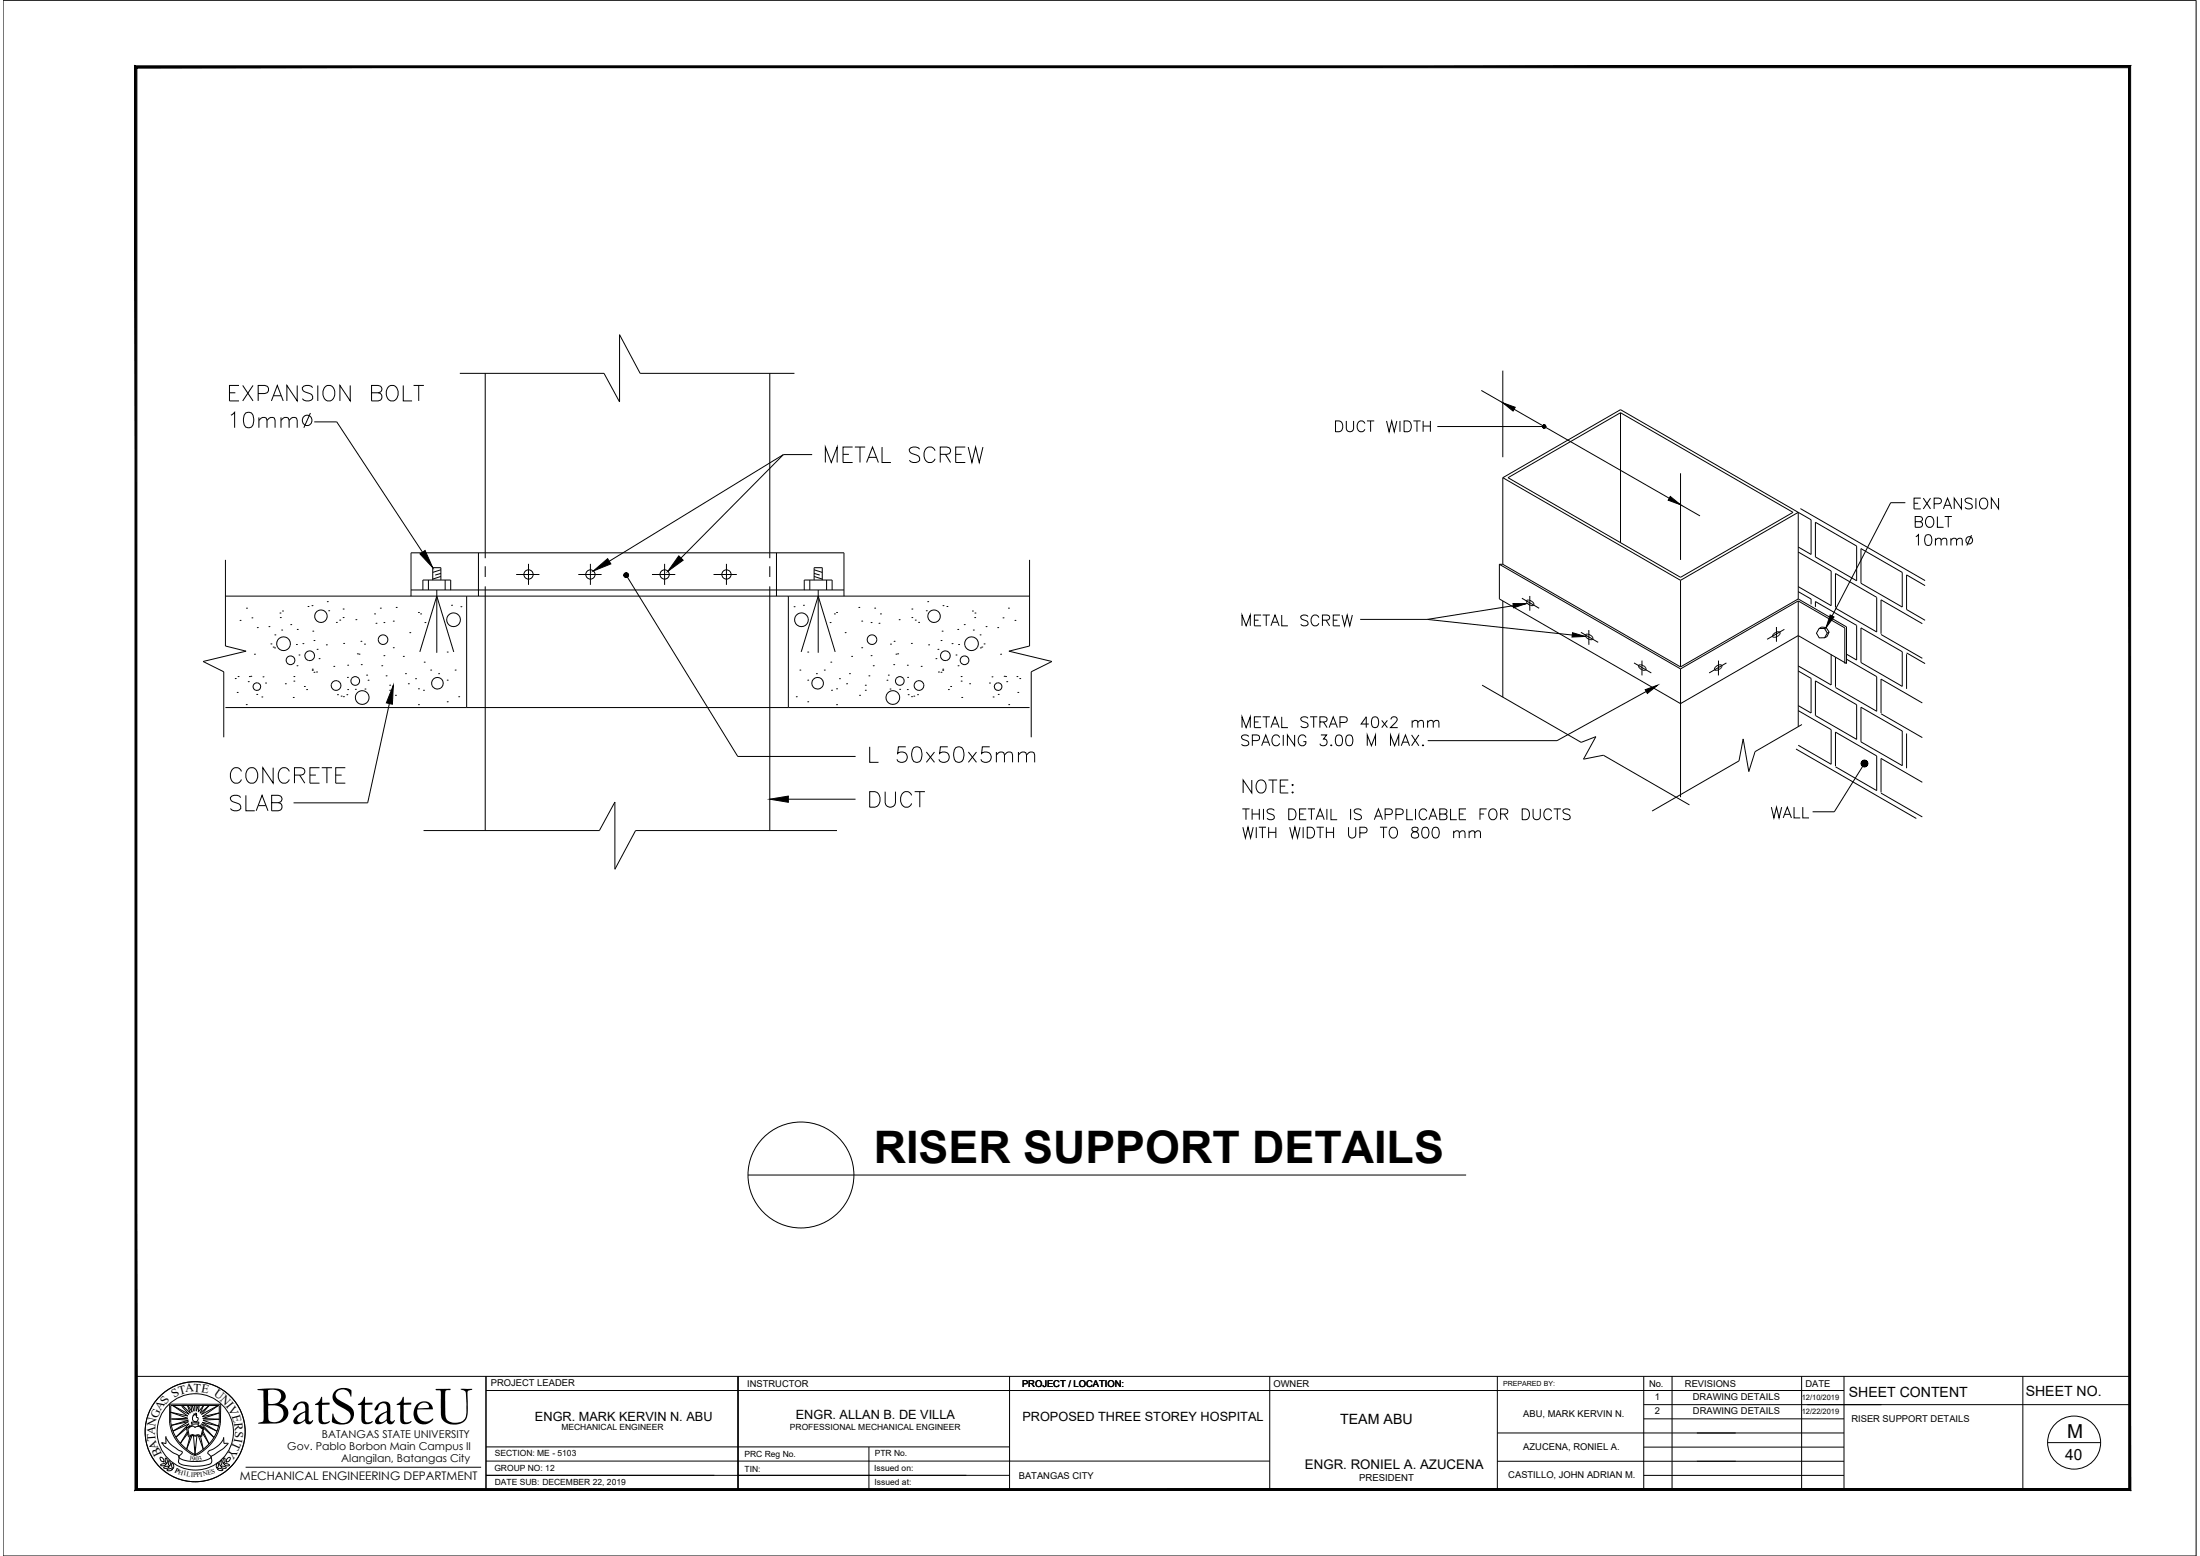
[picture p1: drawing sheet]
<svg xmlns="http://www.w3.org/2000/svg" width="420mm" height="297mm" viewBox="0 0 420 297" stroke-linecap="round" stroke-linejoin="round" font-family="sans-serif">
<!-- layer: .1 -->
<path d="M.6 .1h418.8" fill="none" stroke="#000" stroke-width=".19"/>
<!-- layer: 0 -->
<g fill="none" stroke="#000" stroke-width=".19">
<path d="M87.8 71.3h27.6l2.9 5.4v-12.8l4 7.4h29.4M92.7 71.3v35.3M147 71.3v35.3M282.9 74.5l41.8 24M287 70.8v16.5M309.5 78.8v24.8M60 80.5h4.3l17.7 26.9M149.6 86.8h5.5M149.6 86.8l-21.2 21.4M149.6 86.8l-35.3 21.6M274.5 81.4h20.4M287 91.2l22.5-13 36.4 21v6.6l-2.5-1.4"/>
<path d="M287 91.2v16.5M287 91.2l34 19.6M288 91.2l21.5-12.4 32.9 19-21.4 12.4zM321 90.3v16.6M343.8 97.1l23.9 13.7M346.7 99.7l7.9 4.5v6.7l-7.9-4.6zM363.9 96h-2.8l-12.3 23.8M43.1 113.8h153.5M43.1 106.9v16.4l3.9 1-8.2 2 3.9 1.9v12.5M45.8 118.4h.1M47.1 116.1h.1M48.1 117.9h.1"/>
<path d="M49.1 119.8h.1M51.4 119.6h.1M53.5 117h.1M53.5 117.9h.1M54 116.6h.1M55.5 119.2h.1M58.8 115.8h.1M59.6 115.6h.1M62.5 114.9h.1M62.8 116.6h.1M64.2 118.8h.1M64.9 118.4h.1"/>
<path d="M65.5 117.9h.1M65.5 116.3h.1M68 118.3h.1M71.5 117.2h.1M71.8 119h.1M72.6 116.1h.1M73.3 118.8h.1M75.1 118.6h.1M75.7 116h.1M78.5 113.8v-8.3h82.7v8.3M78.5 112.6h82.7M79.9 116.9h.1"/>
<path d="M80.3 117.2h.1M80.8 112.6v-1.9h5.3v2M81.2 118.8h.1M81.8 110.7v1.9M82.6 110.7v-2.3h1.6v2.3M83.4 112.6v12M84.2 108.8l-1.6 .5M84.2 109.5l-1.1 .3M84.2 110l-1.6 .5M85 110.7v1.9M86.2 115.5h.1M88 115.8h.1"/>
<path d="M89.1 113.8v21.3M91.4 105.5v8.3M92.7 108.1v2M92.7 111.9v46.7M98.6 109.7h4.4M100.9 107.6v4.1M110.4 109.7h4.5M112.8 107.6v4.1M119.6 109.8l21.3 34.6h22.5M124.5 109.7h4.5M126.9 107.6v4.1M136.3 109.7h4.4"/>
<path d="M138.7 107.6v4.1M147 108.1v2M147 111.9v46.7M148.3 105.5v8.3M150.6 113.8v21.3M151.7 115.8h.1M153.4 115.5h.1M154.7 110.7v1.9M155.5 110.7v-2.3h1.5v2.3M155.5 110l1.5 .5M155.5 109.5l1.1 .3M155.5 108.8l1.5 .5"/>
<path d="M156.3 112.6v12M157.9 110.7v1.9M158.5 118.8h.1M158.9 112.6v-1.9h-5.3v2M159.4 117.2h.1M159.8 116.9h.1M164 116h.1M164.6 118.6h.1M166.4 118.8h.1M167 116.1h.1M167.9 119h.1M168.1 117.2h.1"/>
<path d="M171.7 118.3h.1M174.1 116.3h.1M174.1 117.9h.1M174.8 118.4h.1M175.4 118.8h.1M176.9 116.6h.1M177.2 114.9h.1M180.1 115.6h.1M180.8 115.8h.1M184.1 119.2h.1M185.7 116.6h.1M186.2 117.9h.1"/>
<path d="M186.2 117h.1M188.3 119.6h.1M190.5 119.8h.1M191.6 117.9h.1M192.6 116.1h.1M193.8 118.4h.1M196.6 106.9v16.4l-3.9 1 8.2 2-4 1.9v12.5M259.8 118.2h12.8M272.6 118.2l30.1 3.3M286.4 107.7v6.6l34.6 20 22.4-13 9.2 5.4v-7l-9.2-5.4M286.4 107.7h.6M286.4 107.7l34.6 20"/>
<path d="M287 114.7v18.4M287 107.7l34 19.6M290.7 114.2l3.3 1.9M291.5 115.2l-18.9 3M291.5 114.8a.69 .69 0 0 1 1.2 .1 .39 .39 0 0 1 .2 .6 .39 .39 0 0 1-.6 .1 1.15 1.15 0 0 1-.8-.8M292.2 113.8v2.8M321 110.8v16.5M321 110.8l22.4-13v16.5M339.3 119.7v2.8M343.4 112.9l2.5 1.5v1M343.4 105.4l6.3 3.6v6.6l-6.3-3.6M343.4 114.7l8.9 5.2v6.8"/>
<path d="M343.4 114.7v24M343.4 114.7l-22.4 13M343.4 114.3l-22.4 13M346.7 115.9v-1.1l7.9 4.6v6.6l-2-1.1M347.4 120h1l.6 .8-.5 .9-1.1 .1-.5-.9zM348.8 119.8l.5 .8M348.8 119.8l-.4 .2M348.8 119.8l-.9-.1-.5 .3M350.5 116v-6.5l7.9 4.5v6.6l-7.9-4.5M355.4 104.7l7.9 4.6v6.6l-7.9-4.6zM355.4 119.9l7.9 4.5v6.6l-7.9-4.5zM365.9 102.5l.5-.4v2"/>
<path d="M367.1 119.1l-7.9-4.6v6.5M367.7 111.8l-3.6-2.1v6.7l3.6 2M367.9 102.2a.69 .69 0 0 1 1 .3 1.73 1.73 0 0 1-.3 1.5 .67 .67 0 0 1-.9-.3 1.76 1.76 0 0 1 .2-1.5zM369.6 103.1l.5-.3h.5l.1 1.3M369.6 102.8v1.3M370.7 103.1l.5-.3h.5l.1 1.3M372.6 103.1l.5-.3h.5l.1 1.3M372.6 102.8v1.3M373.7 103.1l.5-.3h.4l.2 1.3M376.5 102.2l-.9 1.9M43.1 135.1h153.5M44.9 129.5h.1"/>
<path d="M45.3 132.2h.1M45.5 129.2h.1M47 134.5h.1M47.4 130.1h.1M47.6 129.2h.1M47.9 129.1h.1M48.6 124.9h.1M49 132.6h.1M50 133.1h.1M50.2 129.2h.1M50.7 130.4h.1M51.7 122.9h.1"/>
<path d="M52.2 123.5h.1M52.4 123.7h.1M52.5 121.2h.1M53.8 120.3h.1M54.5 130.5h.1M56 133.1h.1M56.1 130h.1M56.1 129.2h.1M56.6 123h.1M56.7 127.1h.1M56.8 120.2h.1M57.1 125h.1"/>
<path d="M57.8 122.9h.1M58.1 131h.1M58.6 131.6h.1M59.6 127.7h.1M59.6 128h.1M59.7 120.5h.1M60 128.3h.1M60 122.3h.1M60.5 128.3h.1M60.6 124h.1M60.9 125.7h.1M62.3 123.1h.1"/>
<path d="M63.8 127.2h.1M64.5 132.6h.1M65.2 132.9h.1M65.6 133h.1M65.6 122.8h.1M66.2 132.6h.1M66.3 129.3h.1M66.4 127h.1M66.4 131.6h.1M67.9 131.6h.1M68.2 124.8h.1M68.6 124.9h.1"/>
<path d="M68.9 122.4h.1M69 126.9h.1M69.6 123h.1M69.7 131.5h.1M70 128.9h.1M70.3 129.9h.1M72.9 127.1h.1M73.3 125.2h.1M73.7 129h.1M74.4 130.8h.1M74.4 131.8h.1M75.1 123.7h.1"/>
<path d="M75.1 130.8l-4.9 22.5h-14.1M75.5 132.7h.1M77 125.3h.1M77.4 128.6h.1M78 130.5h.1M78.3 120.8h.1M79.4 129.6h.1M79.9 131.5h.1M79.9 134.5h.1M80.2 124.4l3.2-10.6 3.3 10.6M80.9 131.8h.1M81 126.4h.1"/>
<path d="M82.3 127.9h.1M83.8 128.6h.1M85.4 124.5h.1M85.4 134h.1M85.4 129.8h.1M86.9 127.9h.1M87.6 133h.1M152.1 133h.1M152.8 127.9h.1M153 124.4l3.3-10.6 3.2 10.6M154.3 124.5h.1M154.3 129.8h.1"/>
<path d="M154.3 134h.1M155.9 128.6h.1M157.4 127.9h.1M158.7 126.4h.1M158.8 131.8h.1M159.8 134.5h.1M159.8 131.5h.1M160.3 129.6h.1M161.4 120.8h.1M161.7 130.5h.1M162.2 128.6h.1M162.6 125.3h.1"/>
<path d="M164.2 132.7h.1M164.6 123.7h.1M165.3 131.8h.1M165.3 130.8h.1M165.9 129h.1M166.4 125.2h.1M166.8 127.1h.1M169.4 129.9h.1M169.7 128.9h.1M170 131.5h.1M170.1 123h.1M170.7 126.9h.1"/>
<path d="M170.8 122.4h.1M171.1 124.9h.1M171.4 124.8h.1M171.8 131.6h.1M173.3 127h.1M173.3 131.6h.1M173.3 129.3h.1M173.4 132.6h.1M174.1 122.8h.1M174.1 133h.1M174.5 132.9h.1M175.2 132.6h.1"/>
<path d="M175.9 127.2h.1M177.3 123.1h.1M178.7 125.7h.1M179.1 124h.1M179.2 128.3h.1M179.7 122.3h.1M179.7 128.3h.1M179.9 120.5h.1M180 128h.1M180 127.7h.1M181.1 131.6h.1M181.6 131h.1"/>
<path d="M181.8 122.9h.1M182.6 125h.1M182.9 120.2h.1M183 127.1h.1M183.1 123h.1M183.6 129.2h.1M183.6 130h.1M183.7 133.1h.1M185.2 130.5h.1M185.9 120.3h.1M187.2 121.2h.1M187.2 123.7h.1"/>
<path d="M187.5 123.5h.1M187.9 122.9h.1M189 130.4h.1M189.5 129.2h.1M189.7 133.1h.1M190.6 132.6h.1M191.1 124.9h.1M191.8 129.1h.1M192 129.2h.1M192.3 130.1h.1M192.6 134.5h.1M194.2 129.2h.1"/>
<path d="M194.4 132.2h.1M194.8 129.5h.1M283.1 130.8l18.9 10.9 2.8-1.1-2.4 4.3 3.8-.7 16.5 9.5M301.9 120.7l3.3 1.9M303.4 120.3v2.8M304 121.4l-.3-.2a.52 .52 0 0 0-.9 .1l.1 .3M304 121.4a.39 .39 0 0 1 .2 .6 .39 .39 0 0 1-.6 .1l-.7-.5M312.1 126.6l3.3 1.9M313.6 126.1v2.8M314.4 127.7l-.5-.6a.48 .48 0 0 0-.6-.2 .48 .48 0 0 0-.3 .4l.6 .6h.6M314.4 127.7l-.2 .2M316.6 130.8l-19.2 10.6h-24.7"/>
<path d="M321 127.7v24.5M327.4 127.7l.2 .2M327.5 127.5l.4-.4a.52 .52 0 0 1 1 .1l-.3 .4M327.5 127.5l-.1 .2M328.2 126.1v2.8M328.6 127.6a1.12 1.12 0 0 1-1 .3M329.7 126.6l-3.3 1.9M338.8 121l-.3 .4M340 120.9a.53 .53 0 0 0-1-.1l-.2 .2M340 120.9l-.4 .5a.62 .62 0 0 1-1.1 0M340.8 120.1l-3.3 1.9M343.4 128.1l2.5 1.4v6.6l-2.5-1.4"/>
<path d="M343.4 135.7l6.3 3.6v6.6l-6.3-3.6M344.1 138.3l-8.9 5.2-1.2 3.8-1.1-6.2-.8 4.2-16.6 9.5M346.7 130l7.9 4.5v6.6l-7.9-4.5zM349.3 120.6l-.4 .9-.4 .2M349.3 120.6l-.3 .2M349.7 125v5.8l-6.3-3.7M350.5 125.5v5.6M352.6 125.8l5.8 3.4v6.6l-7.9-4.6M355.4 135l7.9 4.5v6.7l-7.9-4.6zM359.2 136.3l7.9 4.5M359.2 121.1l7.9 4.6M364.1 124.6l3.6 2.1"/>
<path d="M364.1 124.9v6.6M367.1 134.2l-7.9-4.6v6.5M80.9 158.6h33.6l2.9-5.5v12.8l4-7.3h38.5M148.2 152.6h15.2M238 154.4v2.1M239.1 154.4v2.1M240.5 154.4v2.1M241.3 154.4v2.1M243.4 154.7a.78 .78 0 0 0-.8-.3 .78 .78 0 0 0-.6 .5l.2 .3 .8 .3a.51 .51 0 0 1 .3 .4 .51 .51 0 0 1-.1 .5 .95 .95 0 0 1-1.2-.2M246.1 154.4h.7a1.1 1.1 0 0 1 .7 1 1.1 1.1 0 0 1-.7 1.1h-.7zM249.5 154.4h-1.3v2.1M249.8 154.4h1.3"/>
<path d="M250.5 154.4v2.1M251.3 156.5l.8-2.1 .8 2.1M253.4 154.4v2.1M254.2 154.4v2.1h1.2M257.9 154.4v2.1M260 154.7a.78 .78 0 0 0-.7-.3 .78 .78 0 0 0-.7 .5l.2 .3 .8 .3a.51 .51 0 0 1 .4 .4 .51 .51 0 0 1-.2 .5 .95 .95 0 0 1-1.2-.2M262.5 156.5l.7-2.1 .8 2.1M264.5 155.5h.9a.54 .54 0 0 0 .5-.5 .54 .54 0 0 0-.5-.6h-.9v2.1M266.6 155.5h.9a.54 .54 0 0 0 .5-.5 .54 .54 0 0 0-.5-.6h-.9v2.1M268.7 154.4v2.1h1.1M270.3 154.4v2.1M272.5 154.9a.76 .76 0 0 0-.9-.5 .76 .76 0 0 0-.6 .8 .91 .91 0 0 0 .2 1 .91 .91 0 0 0 1 .2l.3-.4"/>
<path d="M272.9 156.5l.8-2.1 .8 2.1M275 155.4l1.2-.1a.48 .48 0 0 0 0-.8l-1.2-.1v2.1M277 154.4v2.1h1.2M280 154.4h-1.3v2.1M283.9 154.4h-1.3v2.1M284.5 154.7a.76 .76 0 0 1 .9-.3 .76 .76 0 0 1 .5 .8 .9 .9 0 0 1-.2 1 .9 .9 0 0 1-1 .2 1.29 1.29 0 0 1-.2-1.7zM286.6 155.4l1.2-.1a.47 .47 0 0 0 0-.8l-1.2-.1v2.1M287.3 155.4l.7 1.1M290.7 154.4h.7a1.1 1.1 0 0 1 .7 1 1.1 1.1 0 0 1-.7 1.1h-.7zM292.8 154.4v1.5a.69 .69 0 0 0 .7 .6 .69 .69 0 0 0 .7-.6v-1.5M296.3 154.9a.76 .76 0 0 0-.8-.5 .76 .76 0 0 0-.6 .8 .91 .91 0 0 0 .2 1 .91 .91 0 0 0 .9 .2l.3-.4M296.7 154.4h1.4"/>
<path d="M297.4 154.4v2.1M299.9 154.7a.78 .78 0 0 0-.8-.3 .78 .78 0 0 0-.6 .5l.2 .3 .8 .3a.51 .51 0 0 1 .4 .4 .51 .51 0 0 1-.2 .5 .96 .96 0 0 1-1.2-.2M343 143l23 13.2M350.5 146.2v-6.4l7.9 4.5v6.6l-7.9-4.5M356.1 145.8l-5.8 9.2h-4.1M359.2 151.4l7.9 4.6M364.1 140v6.6M367.1 149.3l-7.9-4.5v6.5M142.8 224.3h137.2"/>
<circle cx="61.3" cy="117.6" r="1.19"/>
<circle cx="86.6" cy="118.3" r="1.31"/>
<circle cx="100.9" cy="109.7" r=".88"/>
<circle cx="112.8" cy="109.7" r=".88"/>
<circle cx="126.9" cy="109.7" r=".88"/>
<circle cx="138.7" cy="109.7" r=".88"/>
<circle cx="153.1" cy="118.3" r="1.31"/>
<circle cx="178.4" cy="117.6" r="1.19"/>
<circle cx="376.1" cy="103.1" r=".68"/>
<circle cx="49.1" cy="131.1" r=".72"/>
<circle cx="54.1" cy="122.9" r="1.31"/>
<circle cx="55.5" cy="126" r=".83"/>
<circle cx="59.1" cy="125.2" r=".93"/>
<circle cx="64.2" cy="130.9" r=".93"/>
<circle cx="67.8" cy="130" r=".83"/>
<circle cx="69.2" cy="133.2" r="1.31"/>
<circle cx="73.2" cy="122.1" r=".92"/>
<circle cx="83.5" cy="130.4" r="1.11"/>
<circle cx="156.2" cy="130.4" r="1.11"/>
<circle cx="166.5" cy="122.1" r=".92"/>
<circle cx="170.5" cy="133.2" r="1.31"/>
<circle cx="171.8" cy="130" r=".83"/>
<circle cx="175.5" cy="130.9" r=".93"/>
<circle cx="180.5" cy="125.2" r=".93"/>
<circle cx="184.2" cy="126" r=".83"/>
<circle cx="185.5" cy="122.9" r="1.31"/>
<circle cx="190.6" cy="131.1" r=".72"/>
<circle cx="153" cy="224.3" r="10.1"/>
</g>
<g fill="#000" stroke="#000" stroke-width=".19">
<path d="M287 76.9l2.4 .9-.4 .7zM294.9 81.4h.3v.1zM319 94.8l2 1.6-2.4-.9zM80.2 105.7l1-.6 1.4 3.3zM113.3 109l2.7-2.4 .7 1.1zM129.6 106.1l.9 .8-2.9 2.1zM288.9 115.2h2.6l-2.4 .8zM349.5 117.4l.8 .4-1.5 2zM75.1 130.8l-.2 3.6-1.1-.2zM300.3 120.8l2.4 .7-2.5 .1zM314.2 131.7l2.4-.9-2 1.6zM147 152.6l3.6-.6v1.2z"/>
<path d="M294.6 81.5l.1 .1 .2-.2zM294.7 81.6l.2-.2-.1 .3zM294.9 81.4l-.1 .3h.1z"/>
<path d="M294.7 81.2l-.1 .1 .3 .1zM294.6 81.3l.3 .1h-.3zM294.6 81.4v.1l.3-.1z"/>
<path d="M294.9 81.4v.3h.1zM294.9 81.4l.2 .2-.1 .1zM294.9 81.4l.2 .2 .1-.1z"/>
<path d="M294.9 81.1v.3l.1-.3zM294.8 81.1h.1v.3zM294.7 81.2l.2 .2-.1-.3z"/>
<path d="M294.9 81.4h.3v-.1zM295.1 81.2l.1 .1-.3 .1zM295 81.1l-.1 .3 .2-.2z"/>
<path d="M119.2 109.7v.1h.4zM119.2 109.8h.4l-.4 .1zM119.2 109.9l.1 .1 .3-.2z"/>
<path d="M119.3 110v.1l.3-.3zM119.6 109.8l-.1 .4-.2-.1zM119.6 109.8l-.1 .4h.1z"/>
<path d="M119.3 109.5l.3 .3-.1-.4zM119.3 109.6v-.1l.3 .3zM119.3 109.6l-.1 .1 .4 .1z"/>
<path d="M119.6 109.8v.4h.1zM119.6 109.8l.2 .3-.1 .1zM119.6 109.8l.2 .3 .1-.1z"/>
<path d="M119.7 109.4l-.1 .4 .2-.3zM119.6 109.4h.1l-.1 .4zM119.5 109.4l.1 .4v-.4z"/>
<path d="M119.6 109.8l.3 .2 .1-.1zM119.6 109.8h.4v.1z"/>
<path d="M119.6 109.8h.4v-.1zM119.6 109.8l.3-.2 .1 .1zM119.8 109.5l-.2 .3 .3-.2z"/>
<path d="M355.5 145.8v.1l.6-.1zM355.5 145.9l.6-.1-.6 .3zM355.5 146.1l.1 .1 .5-.4z"/>
<path d="M355.6 145.3l-.1 .1 .6 .4zM355.5 145.4l.6 .4-.6-.2zM355.5 145.6v.2h.6z"/>
<path d="M356.1 145.8l-.5 .4 .2 .1zM356.1 145.8l-.2 .6-.1-.1zM356.1 145.8l-.2 .6h.2z"/>
<path d="M355.9 145.2l.2 .6v-.7zM355.8 145.2h.1l.2 .6zM355.6 145.3l.5 .5-.3-.6z"/>
<path d="M356.1 145.8v.6h.1zM356.1 145.8l.3 .5-.2 .1zM356.1 145.8l.3 .5 .1-.1z"/>
<path d="M356.4 145.2l-.3 .6 .4-.5zM356.2 145.2h.2l-.3 .6zM356.1 145.1v.7l.1-.6z"/>
<path d="M356.1 145.8l.4 .4 .1-.1zM356.1 145.8l.6 .1-.1 .2zM356.1 145.8l.6 .1v-.1z"/>
<path d="M356.1 145.8h.6v-.2zM356.1 145.8l.5-.4 .1 .2zM356.1 145.8l.5-.4-.1-.1z"/>
</g>
<!-- layer: template -->
<g fill="none" stroke="#000" stroke-width=".19">
<path d="M.6 .1v296.9h418.8v-296.9M26 262.7h380.7M31.2 279l.1 .1a.62 .62 0 0 0-.7-.8v.1a.74 .74 0 0 0 .7 .7M31.7 274.4v1.2l-.8-.2M31.7 279.5l-.3 .3a.44 .44 0 0 1-.7-.2h.1a.7 .7 0 0 1 .9 0M31.7 274.3v.2l.3 .4a6.2 6.2 0 0 0 2.4 2.1l.3 .1a.37 .37 0 0 1-.2 .6l-.2 .2a.41 .41 0 0 0-.1 .4 .41 .41 0 0 0 .4 .3 6.6 6.6 0 0 0 5.7-.4l-.1-.2-.2-.3a.48 .48 0 0 1-.3-.6 .48 .48 0 0 1 .6-.3 3.7 3.7 0 0 0 2.4-2.4l.1 1.1h.8a7.8 7.8 0 0 1-2.8 2.3l-.4 .2-.1 .3a.85 .85 0 0 1-.5 1.3 8.6 8.6 0 0 1-5.5-.2l-.2-.3 .1-.6a.81 .81 0 0 0-.8-1l-.7-.4a4.2 4.2 0 0 1-1.7-1.5l-.1-.2h.2M31.8 274.3h-.1M31.9 279.4h-.1a.81 .81 0 0 1-.2-1 .63 .63 0 0 1 .2 1M32.4 268.1h9.8l-.1 3.6a8 8 0 0 1-4.9 6.2 8.1 8.1 0 0 1-4.8-6.2zM32.5 279.9h-.1a.84 .84 0 0 1-.2-1 .49 .49 0 0 1 .3 .7l-.1 .3M35.8 273.4l-1.4 2.1 1.4-1.8M35.8 268.3l.6 1.5-1.5-1.5-.2 .2 1.4 1.5-3.1-1.7 2.9 2-3.4-.7 3.4 1.1-3.2 .2 3.3 .2-3.3 1 3.3-.7-3 1.8 3.1-1.4-2.5 2.6 2.7-2.3"/>
<path d="M35.9 272.7l.3-.1a.72 .72 0 0 1 1.1-.1 .85 .85 0 0 1 1.3 .2h.1l-.3 1.4-.4-.2-.8 .1-.4-.1-.6 .2zM35.9 268.3l.8 1.3-.2-1.2 .2-.1 .4 1.1v-1.1M36.6 271.4v.1a.32 .32 0 0 0 .1 .4 .32 .32 0 0 0 .4 0l.8-.1 .1-.3h-1.4M36.7 272.1v.1l-1.1 .3 .4 1.7a.36 .36 0 0 0 .3 .1 .36 .36 0 0 0 .3-.2l.7 .1a.77 .77 0 0 1 1 0h.2l.4-1.6-.4-.1-.4-.3h-.3M36.7 271.8v.4M36.7 274l-1.1 2.6 .7-2.3M37.1 277.7a8.1 8.1 0 0 0 4.8-6.1v-3.3h-9.3v3.3a8.1 8.1 0 0 0 4.8 6.1M37.1 276.2h.3M37.1 276.3h.3M37.2 271.4a.76 .76 0 0 1-.2-1.3l.1-.2 .3 .2v-.3l.2 .4a.32 .32 0 0 0 .2 .5l-.1 .5-.5 .2M37.3 276.6h-.1M37.4 276.5h-.2"/>
<path d="M37.5 268.3v1.1l.4-1.1M37.6 274.1l-.4 3.5-.2-3.5M37.8 271.8v.4M37.9 274.1l.9 2.6-.5-2.5M38 268.3l-.1 1.3 1-1.3-.7 1.5 1.7-1.5-1.4 1.7 3.2-1.7-3.1 2.1 3.3-.7-3.2 1.1 3.2 .1-3.1 .2 2.9 1.1-3.1-.7 2.8 1.7-2.9-1.4 2.4 2.6-2.7-2.4M38.8 273.3l1.1 2.3-1.2-2M41.4 279.3l.2-.1a.52 .52 0 0 1 .1 .8l-.2 .2a.37 .37 0 0 1-.3-.3 .37 .37 0 0 1 .2-.3zM42 279.8h.1a.7 .7 0 0 0 .1-1v.1a.92 .92 0 0 0-.1 1M42.2 280l.4-.1a.47 .47 0 0 1 .6 .3l-.7 .1zM42.6 279.4h.1a.7 .7 0 0 0 .1-1.1l-.2 .7 .1 .4M42.8 279.5l.4-.1a.46 .46 0 0 1 .6 .3l-.7 .1zM43.3 279l-.1 .1a.61 .61 0 0 1 .8-.8v.1a.73 .73 0 0 1-.8 .7"/>
<path d="M92.8 262.7v21.6M92.8 265.4h259.4M92.8 278.9h149.7M92.8 276.2h100M140.9 262.7v21.6M165.9 276.2v8.1M192.8 262.7v21.6M242.5 262.7v21.6M286 279h66.2M286 273.6h66.2M286 262.7v21.6M313.9 270.9h38.3"/>
<path d="M313.9 268.1h92.8M313.9 262.7v21.6M313.9 276.3h38.3M319.3 262.7v21.6M344.1 262.7v21.6M352.2 262.7v21.6M386.3 262.7v21.6M391.1 275.4h10.1M31.3 280.1a.76 .76 0 0 1 1 0 .58 .58 0 0 1-1 0zM32.9 280.5l-.3 .2a.45 .45 0 0 1-.7-.1l.1-.1a.72 .72 0 0 1 .9 0M33.1 280.3h-.1a.81 .81 0 0 1-.2-1 .63 .63 0 0 1 .3 1M41.5 280.4h.1a.85 .85 0 0 1 .9 .1l.1 .1a.63 .63 0 0 1-1.1-.2z"/>
<path d="M46.9 280.1h45M92.8 281.6h100M313.9 281.7h38.3"/>
<circle cx="37.3" cy="273.3" r="9.6"/>
<circle cx="37.3" cy="273.3" r="7.3"/>
<circle cx="396.1" cy="275.4" r="5.1"/>
</g>
<path d="M26.1 284.2l-.3 .3 380.7-.3zM25.8 284.5l380.7-.3 .4 .3zM406.5 12.9v271.3l.4 .3zM406.5 12.9l.4-.3v271.9zM26.1 12.9h380.4l.4-.3zM25.8 12.6h381.1l-380.8 .3zM25.8 12.6l.3 271.6v-271.3zM25.8 12.6l.3 271.6-.3 .3z" fill="#000" stroke="#000" stroke-width=".19"/>
<text font-size="10.6" x="49" y="271.8">BatStateU</text>
<text font-size="8.6" x="166.9" y="222">RISER SUPPORT DETAILS</text>
<text font-size="6.6" x="156.3" y="89.6">METAL SCREW</text>
<g font-size="6.2">
<text x="42.7" y="77.6">EXPANSION BOLT</text>
<text x="43" y="82.9">10mm%%C</text>
<text x="164.7" y="146.8">L 50x50x5mm</text>
<text x="42.7" y="155.9">SLAB</text>
<text x="42.7" y="150.6">CONCRETE</text>
<text x="164.7" y="155.2">DUCT</text>
</g>
<text font-size="5.7" x="236" y="152.8">NOTE:</text>
<g font-size="5.3">
<text x="254" y="83.6">DUCT WIDTH</text>
<text x="364.4" y="102">BOLT</text>
<text x="364.4" y="98.4">EXPANSION</text>
<text x="236" y="120.6">METAL SCREW</text>
<text x="236" y="140.1">METAL STRAP 40x2 mm</text>
<text x="236" y="143.6">SPACING 3.00 M MAX.</text>
<text x="236" y="161.2">WITH WIDTH UP TO 800 mm</text>
<text x="336.9" y="157.3">WALL</text>
</g>
<text font-size="3.7" x="394.8" y="274.6">M</text>
<text font-size="2.9" x="394.4" y="278.6">40</text>
<g font-size="2.7">
<text x="353.1" y="266.7">SHEET CONTENT</text>
<text x="386.9" y="266.4">SHEET NO.</text>
<text x="255.9" y="271.9">TEAM ABU</text>
</g>
<text font-size="2.5" x="249.2" y="280.5">ENGR. RONIEL A. AZUCENA</text>
<g font-size="2.4">
<text x="102.2" y="271.2">ENGR. MARK KERVIN N. ABU</text>
<text x="152" y="270.9">ENGR. ALLAN B. DE VILLA</text>
<text x="195.3" y="271.3">PROPOSED THREE STOREY HOSPITAL</text>
</g>
<g font-size="2.3">
<text x="30.6" y="269.4" transform="rotate(-56 30.6 269.4)">AS</text>
<text x="33.3" y="266.8" transform="rotate(-33 33.3 266.8)">S</text>
<text x="34.3" y="266.2" transform="rotate(-15 34.3 266.2)">T</text>
<text x="35.4" y="265.8" transform="rotate(-6 35.4 265.8)">A</text>
<text x="36.9" y="265.7" transform="rotate(3 36.9 265.7)">T</text>
<text x="38.4" y="265.8" transform="rotate(11 38.4 265.8)">E</text>
<text x="40.7" y="266.4" transform="rotate(36 40.7 266.4)">U</text>
<text x="41.9" y="267.3" transform="rotate(46 41.9 267.3)">N</text>
<text x="43.1" y="268.5" transform="rotate(51 43.1 268.5)">I</text>
<text x="43.5" y="269" transform="rotate(62 43.5 269)">V</text>
<text x="29.6" y="274" transform="rotate(-85 29.6 274)">A</text>
<text x="29.7" y="272.3" transform="rotate(-78 29.7 272.3)">N</text>
<text x="29.8" y="275.1" transform="rotate(-94 29.8 275.1)">T</text>
<text x="30.1" y="270.9" transform="rotate(-66 30.1 270.9)">G</text>
<text x="44.3" y="270.3" transform="rotate(75 44.3 270.3)">E</text>
<text x="44.7" y="275.2" transform="rotate(114 44.7 275.2)">T</text>
<text x="44.7" y="271.7" transform="rotate(84 44.7 271.7)">R</text>
<text x="44.8" y="274.5" transform="rotate(100 44.8 274.5)">I</text>
<text x="44.9" y="273.2" transform="rotate(94 44.9 273.2)">S</text>
<text x="30.3" y="276.5" transform="rotate(-110 30.3 276.5)">A</text>
<text x="31" y="277.7" transform="rotate(-115 31 277.7)">B</text>
<text x="44.1" y="276.5" transform="rotate(122 44.1 276.5)">Y</text>
<text x="45.8" y="282.6">MECHANICAL ENGINEERING DEPARTMENT</text>
</g>
<g font-size="2.1">
<text x="61.5" y="274.5">BATANGAS STATE UNIVERSITY</text>
<text x="54.9" y="276.8">Gov. Pablo Borbon Main Campus II</text>
<text x="65.2" y="279.1">Alangilan, Batangas City</text>
</g>
<g font-size="1.8">
<text x="93.8" y="264.6">PROJECT LEADER</text>
<text x="142.7" y="264.7">INSTRUCTOR</text>
<text x="195.2" y="264.7">PROJECT / LOCATION:</text>
<text x="243.2" y="264.7">OWNER</text>
<text x="314.9" y="264.7">No.</text>
<text x="316" y="267.3">1</text>
<text x="316.1" y="270">2</text>
<text x="321.8" y="264.7">REVISIONS</text>
<text x="323.3" y="267.4">DRAWING DETAILS</text>
<text x="323.3" y="270">DRAWING DETAILS</text>
<text x="344.8" y="264.7">DATE</text>
<text x="290.9" y="270.5">ABU, MARK KERVIN N.</text>
<text x="353.6" y="271.4">RISER SUPPORT DETAILS</text>
<text x="290.9" y="276.8">AZUCENA, RONIEL A.</text>
<text x="194.6" y="282.4">BATANGAS CITY</text>
<text x="259.6" y="282.8">PRESIDENT</text>
<text x="288.1" y="282.1">CASTILLO, JOHN ADRIAN M.</text>
</g>
<g font-size="1.6">
<text x="107.2" y="273">MECHANICAL ENGINEER</text>
<text x="150.9" y="273">PROFESSIONAL MECHANICAL ENGINEER</text>
<text x="94.4" y="280.8">GROUP NO: 12</text>
<text x="94.5" y="278">SECTION: ME - 5103</text>
<text x="142.2" y="278.1">PRC Reg No.</text>
<text x="142.2" y="280.9">TIN:</text>
<text x="167" y="280.8">Issued on:</text>
<text x="167" y="278">PTR No.</text>
<text x="94.5" y="283.6">DATE SUB: DECEMBER 22, 2019</text>
<text x="167" y="283.6">Issued at:</text>
</g>
<g font-size="1.4">
<text x="344.1" y="267.3">12/10/2019</text>
<text x="344.1" y="270">12/22/2019</text>
</g>
<g font-size="1.3">
<text x="287.1" y="264.6">PREPARED BY:</text>
<text x="33.3" y="280.9" transform="rotate(27 33.3 280.9)">P</text>
<text x="34" y="281.3" transform="rotate(17 34 281.3)">H</text>
<text x="35" y="281.6" transform="rotate(8 35 281.6)">I</text>
<text x="35.6" y="281.7" transform="rotate(10 35.6 281.7)">L</text>
<text x="36.1" y="278.7" transform="rotate(9 36.1 278.7)">1</text>
<text x="36.4" y="281.9" transform="rotate(3 36.4 281.9)">I</text>
<text x="36.7" y="278.8">90</text>
<text x="36.9" y="281.9">P</text>
<text x="37.6" y="281.9" transform="rotate(-8 37.6 281.9)">PI</text>
<text x="38" y="278.8" transform="rotate(-14 38 278.8)">3</text>
<text x="38.8" y="281.9" transform="rotate(-13 38.8 281.9)">N</text>
<text x="39.8" y="281.6" transform="rotate(-14 39.8 281.6)">E</text>
<text x="40.5" y="281.4" transform="rotate(-15 40.5 281.4)">S</text>
</g>
</svg>
